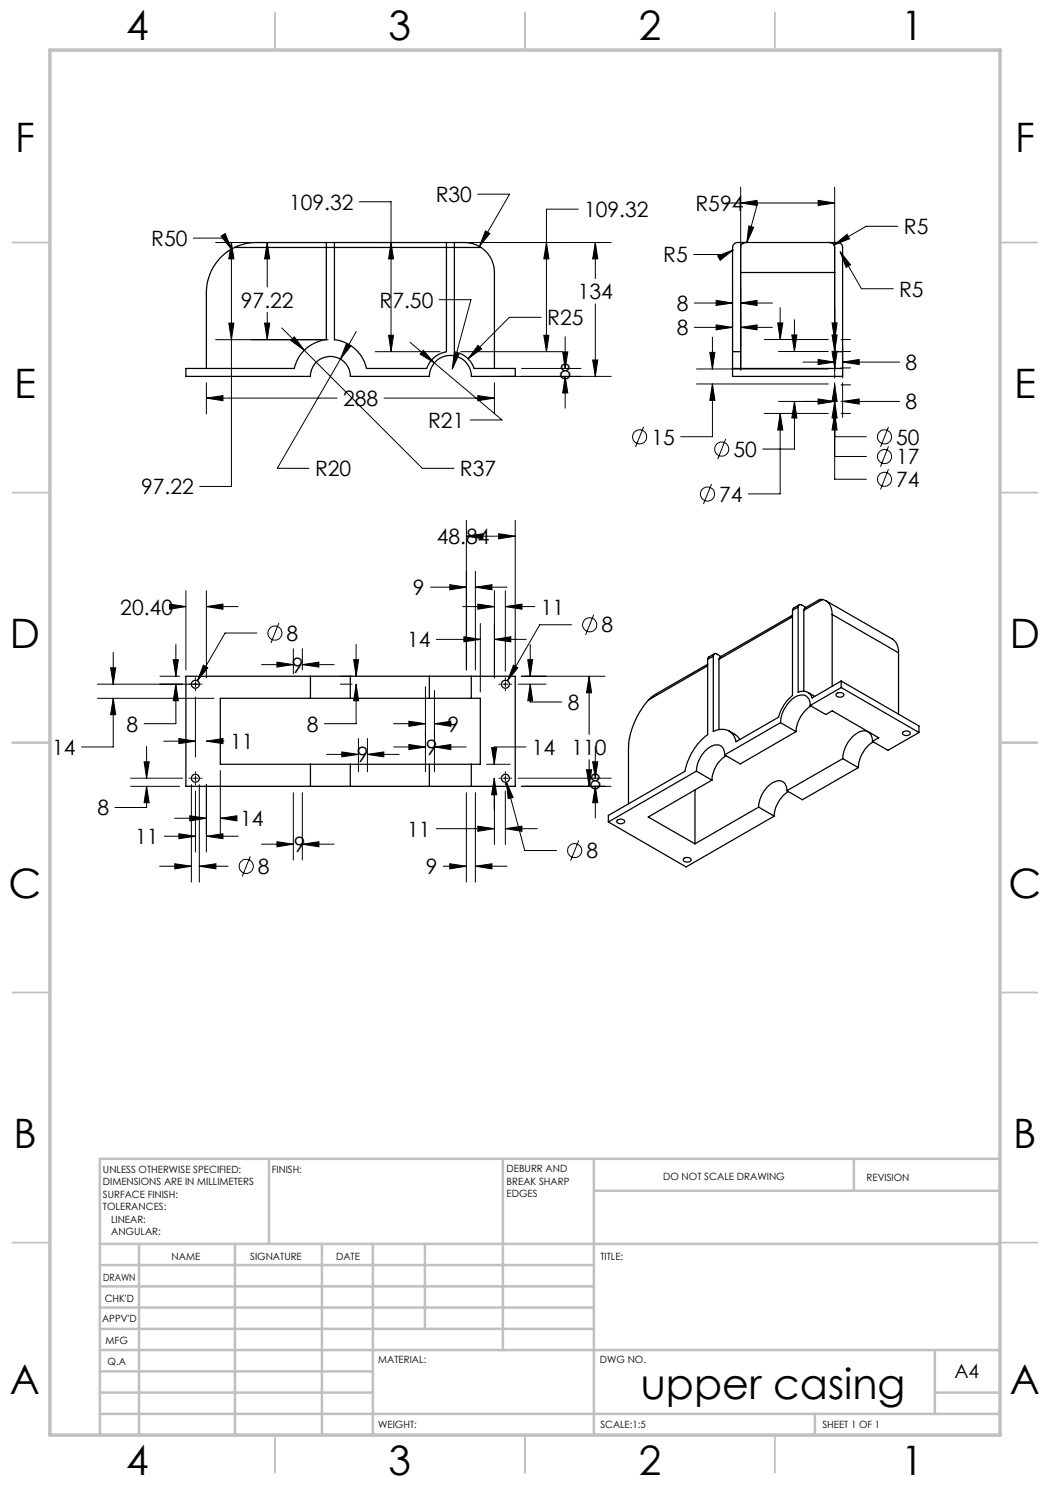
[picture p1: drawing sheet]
<svg xmlns="http://www.w3.org/2000/svg" width="210mm" height="297mm" viewBox="0 0 210 297" stroke-linecap="round" stroke-linejoin="round" font-family="sans-serif">
<g fill="none" stroke="#000" stroke-width=".2">
<path d="M95.6 38.8h6.3l-6 10.5M148.1 37.4v36.6M166.9 37.4v38.2M38.7 47.6h6.3l1.3 2.2M43.1 48.5h22.5M44.2 47.2l.8-.5 1.3 3.1zM46.3 48.5l.5 3.3h-1zM46.3 48.5v48.8h-6.4M53.4 48.5l.5 3.3h-1zM53.4 48.5v8.9M71.9 40.4h6.3v29.9M75 48.5h13"/>
<path d="M78.2 48.5l.5 3.3h-1zM87.8 59.9h6.4l-3.7 13.9M92.1 48.5h30.1M97.1 46.2l.9 .5-2.1 2.6zM109.3 48.5l.5 3.3h-1zM115.6 41.8h-6.3v28.5M119.1 48.5l.5 3.3h-1.1zM119.1 48.5v7.2M143.5 51.2l3.1-1.2-2.6 2.1zM145.2 40.6h21.7M146.5 57.4v16.6M146.6 50l-1.5 .9h-6.4"/>
<path d="M148.1 40.6h.1M148.1 40.6l3.3-.5v1zM149.8 45.2l.9 .3-1.3 3zM151.5 40.6l-2.1 7.9M163.6 40.1l3.3 .5-3.3 .5zM166.8 49l2.6-2.1 .5 .9zM168 50.3l2.1 2.6-.9 .6zM168 50.3l4.3 7.4h6.3M179.6 45.3h-6.4l-6.4 3.7M41.3 79.6l3.3-.5v1zM41.3 76.5v6.3M41.3 79.6h26.1"/>
<path d="M43.1 67.9h22.5M45.8 64.6h1l-.5 3.3zM52.9 64.6h1l-.5 3.3zM53.4 62.4v5.5M56.3 65.6l4.6 4.5M58.1 68.1l.8-.7 2 2.7zM60.9 70.1l23.6 23.6h6.3M68.1 71.8l-12.6 21.9h6.3M69.3 68.7l.9 .5-2.1 2.6zM71.3 66.3l-3.2 5.5M75 70.3h13M76.8 79.6h22.1"/>
<path d="M77.7 67.1h1l-.5 3.2zM82 68.5l4.9 4.1M84.7 70.1l2.2 2.5-2.9-1.8zM86.9 72.6l13.5 11.4h-6.3M90.8 70.5l1 .3-1.3 3zM92.1 70.3h20.4M95.6 79.1l3.3 .5-3.3 .5zM95.6 69.1l.7 .7-2.7 2zM98.9 76.5v6.3M100.2 75.3h22M104.3 73.7h11.9M108.2 63.5h-6.3l-8.3 8.3"/>
<path d="M108.8 67.1h1l-.5 3.2zM112.5 70.4h1.1l-.6 3.3zM113 75.3l.6 3.3h-1.1zM113 67.3v6.4M113 75.3v6.3M118.5 72h1.1l-.5 3.3zM119.1 60.8v14.5M138.9 65.5h7.6M138.9 60.6h7.6M139.3 73.8h26.4M139.3 76.8h26.4M142 70.5h1l-.5 3.3z"/>
<path d="M142.5 76.8l.5 3.3h-1zM142.5 76.8v10.5h-6.4M142.5 67.4v6.4M143.2 65l3.3 .5-3.3 .5zM143.2 60.1l3.3 .5-3.3 .5zM148.1 65.5l3.3-.5v1zM148.1 60.6l3.3-.5v1zM148.1 65.5h6.4M148.1 60.6h6.4M152.9 67.9h12.8M155.5 64.6h1.1l-.6 3.3zM155.7 70.3h10"/>
<path d="M156 61.6v6.3M158.4 67h1l-.5 3.3zM158.9 64v6.3M160.6 72.4h6.3M163.6 79.8l3.3 .5-3.3 .5zM163.6 71.9l3.3 .5-3.3 .5zM166.4 64.6h1l-.5 3.3zM166.4 70.3h1l-.5 3.3zM166.4 67h1l-.5 3.3zM166.9 77l.5 3.3h-1zM166.9 76.5v19.3h6.4M168.2 67.9h1.9"/>
<path d="M168.2 73.6h1.9M168.2 77h1.9M168.2 70.3h1.9M168.5 72.4l3.3-.5v1zM168.5 69.2v6.4M168.5 76.5v7M168.5 72.4h11.4M128.7 85.4l-1.6 4M142.3 96.8l-1.6 4M145.1 87.8l-1.6 4M152.9 82.7h12.8M155.7 80.3h11.2"/>
<path d="M156 82.7l.6 3.3h-1.1zM156 82.7v16.1h-6.3M158.9 80.3l.5 3.3h-1zM158.9 80.3v9.5h-6.4M166.9 82.7l.5 3.3h-1zM166.9 80.3l.5 3.3h-1zM166.9 87.3h6.4M166.9 91.3h6.4M168.2 82.7h1.9M168.2 80.3h11.7M168.5 80.3l3.3-.5v1zM177.7 93.8l-1.6 4.1"/>
<path d="M177.7 89.3l-1.6 4M177.7 85.4l-1.6 4M37.2 118.1v15.9M41.3 118.1v17.5M86.1 117.4h7.2M90 116.9l3.3 .5-3.3 .6zM93.3 107.2h.1M93.3 107.2l3.3-.5v1.1zM93.3 104.1v29.9M93.3 107.2h9.7M95.1 117.4l3.3-.5v1.1zM95.1 114.3v19.7"/>
<path d="M95.1 117.4h6.3M98.9 118.1v17.5M99.7 106.7l3.3 .5-3.3 .6zM101.1 118.1v16.2M103 104.1v29.9M19.5 136.8h20.5M19.5 139.7h23.3M22.1 133.6h1l-.5 3.2zM22.6 139.7l.5 3.2h-1zM22.6 139.7v9.7h-6.3M22.6 130.5v6.3M32 135.3h3.9"/>
<path d="M33.9 120.8l3.3 .5-3.3 .5zM34.6 131.9h1.1l-.5 3.4zM35.2 136.8l.5 3.4h-1.1zM35.2 136.8v7.9h-6.4M35.2 128.9v6.4M35.8 121.3h1.4M39.1 139.4v12M39.1 135.5v.4M39.1 136.3v1.1M39.1 137.9v.2M40.1 136.8h.3M40.7 133l.9 .6-2.1 2.6z"/>
<path d="M41.3 121.3l3.3-.5v1zM41.3 121.3h6.3M51.4 126.6h-6.4l-5.5 9.6M52.3 132.9h6.4M55.4 132.4l3.3 .5-3.3 .5zM55.8 124.6l-1.6 4M58.7 129.7v5.1M60.5 132.9l3.3-.5v1zM60.5 129.7v4.3M60.5 132.9h6.3M68.1 136.8h2.3M68.1 135.3h2.3"/>
<path d="M70.7 131.9h1l-.5 3.4zM71.2 136.8l.5 3.4h-1zM71.2 136.8v7.9h-6.3M71.2 128.9v6.4M85.1 137.3v17.1M86.9 138.1v16.3M87.3 127.9h8.8M92.5 121.3h6.4M92.8 127.3l3.3 .6-3.3 .5zM95.6 120.8l3.3 .5-3.3 .5zM96.1 124.7v13.7M98.9 127.9l3.3-.6v1.1z"/>
<path d="M98.9 127.9h6.3M99.8 136.8h.2M100.6 136.8h1M101.1 121.3l3.3-.5v1zM101.1 135.5v.4M101.1 136.3v1.1M101.1 137.9v.2M101.1 121.3h5.9M102.1 136.8h.3M102.7 133l.9 .6-2.1 2.6zM103.6 136.8h5.6M104.3 135.3h16.7"/>
<path d="M105.6 131.9h.9l-.5 3.4zM106 136.8l.5 3.4h-.9zM106 136.8v3.6h6.4M106 128.9v6.4M114.3 125h-6.4l-6.4 11.2M117.8 135.3l.5 3.3h-1zM117.8 135.3v11.6M118.7 122.9l-1.6 4.1M26.1 155.6h10.4M26.1 157.3h9.8M28.8 152.4h1l-.5 3.2zM29.3 157.3l.5 3.2h-1z"/>
<path d="M29.3 157.3v4.2h-6.3M29.3 149.3v6.3M32.7 148.2h6.4M35.8 147.7l3.3 .5-3.3 .5zM37.8 155.6h.3M38.3 156.9v19.5M38.6 155.6h1M39.1 158.2v12.2M39.1 154.3v.3M39.1 155.1v1.1M39.1 156.7v.2M39.9 156.9v19.5"/>
<path d="M40.1 155.6h.3M41.3 148.2l3.3-.5v1zM41.3 156.9v13.5M41.3 148.2h3.5M44.1 154.1v12.7M58.7 158.5v13.5M60.5 158.5v13.5M65.3 150.9h6.4M68.4 150.4l3.3 .5-3.3 .5zM71.7 147.7v6.7M73.5 150.9l3.3-.5v1zM73.5 147.7v6.7"/>
<path d="M73.5 150.9h6.3M78.7 149.4h6.4M78.7 144.7h6.4M81.8 144.2l3.3 .5-3.3 .6zM81.8 148.9l3.3 .5-3.3 .5zM86.9 144.7l3.3-.5v1.1zM86.9 149.4l3.3-.5v1zM86.9 149.4h6.3M86.9 144.7h1.4M93.3 158.5v17.9M95.1 158.5v17.9M97.3 152.9h4.7"/>
<path d="M98.3 149.5h1l-.5 3.4zM98.8 155.6l.5 3.4h-1zM98.8 155.6v6.4M98.9 156.9v12M99.8 155.6h.2M100.6 155.6h1M101.1 154.3v.3M101.1 155.1v1.1M101.1 156.7v.2M101.1 158.2v10.7M101.3 156.4l1.3 3.1-1 .2zM101.3 156.4l3.7 13.7h6.3"/>
<path d="M102.1 155.6h.3M103.6 155.6h18.6M104.3 157.3h17.9M105.2 149.4h-6.4v3.5M117.3 153.9h1l-.5 3.4zM117.8 151.9v5.4M118.5 152.4h1.1l-.5 3.2zM119.1 157.3l.5 3.2h-1.1zM119.1 149.3v6.3M119.1 157.3v6.3M31.9 173.2h6.4M32.8 167.2h6.3"/>
<path d="M34.9 163.7h6.4M35 172.8l3.3 .4-3.3 .6zM35.8 166.8l3.3 .4-3.3 .5zM38 163.2l3.3 .5-3.3 .5zM39.9 173.2l3.3-.4v1zM39.9 173.2h5.7M41.3 167.2l3.3-.4v.9zM41.3 167.2h6.3M44.1 163.7l3.3-.5v1zM44.1 163.7h2.7M50.1 171.3l-1.7 4M52.3 168.8h6.4"/>
<path d="M55.4 168.3l3.3 .5-3.3 .6zM60.5 168.8l3.3-.5v1.1zM60.5 168.8h6.3M87.3 165.7h11.6M88.7 173.2h4.6M90 172.8l3.3 .4-3.3 .6zM95.1 173.2l3.3-.4v1zM95.1 173.2h6.3M95.6 165.2l3.3 .5-3.3 .6zM101.1 165.7l3.3-.5v1.1zM101.1 165.7h6.3M115.7 168.1l-1.6 4.1"/>
<circle cx="127.9" cy="87.4" r="1.41"/>
<circle cx="141.5" cy="98.8" r="1.41"/>
<circle cx="144.4" cy="89.8" r="1.41"/>
<circle cx="176.9" cy="87.4" r="1.42"/>
<circle cx="176.9" cy="95.9" r="1.41"/>
<circle cx="176.9" cy="91.3" r="1.41"/>
<circle cx="55" cy="126.6" r="1.41"/>
<circle cx="117.9" cy="125" r="1.41"/>
<circle cx="49.2" cy="173.3" r="1.42"/>
<circle cx="114.9" cy="170.1" r="1.41"/>
</g>
<g fill="none" stroke="#c0c0c0" stroke-width=".35">
<path d="M55 2.5v7.5M105 2.5v7.5M155 2.5v7.5M2.5 48.5h7.5M200 48.5h7.5M2.5 98.5h7.5M200 98.5h7.5M2.5 148.5h7.5M200 148.5h7.5M2.5 198.5h7.5M200 198.5h7.5M2.5 248.5h7.5"/>
<path d="M200 248.5h7.5M55 287v7.5M105 287v7.5M155 287v7.5"/>
</g>
<g fill="none" stroke="#c0c0c0" stroke-width=".5">
<path d="M53.8 231.8v17M100.6 231.8v38.2M118.8 231.8v55.2M118.8 238.2h81.2M170.8 231.8v6.4M200 231.8h-180v55.2M20 248.8h180M20 257.3h98.8M20 253h98.8M27.8 248.8v38.2M47 248.8v38.2M64.4 248.8v38.2"/>
<path d="M74.6 248.8v38.2M85 248.8v17M20 265.8h98.8M20 261.5h98.8M20 278.5h54.6M20 274.3h54.6M20 270h180M187 278.5h13M187 270v12.8M20 282.8h180M163 282.8v4.2"/>
</g>
<path d="M10 10h190v277h-190z" fill="none" stroke="#c0c0c0" stroke-width=".7"/>
<path d="M41.3 79.6l3.3-.5v1zM95.6 79.1l3.3 .5-3.3 .5zM118.5 72h1.1l-.5 3.3zM119.1 48.5l.5 3.3h-1.1zM58.1 68.1l2.8 2-2-2.7zM95.6 69.1l-2 2.7 2.7-2zM90.8 70.5l-.3 3.3 1.3-3zM52.9 64.6h1l-.5 3.3zM53.4 48.5l.5 3.3h-1zM46.3 48.5l.5 3.3h-1zM45.8 64.6h1l-.5 3.3zM77.7 67.1h1l-.5 3.2zM78.2 48.5l.5 3.3h-1zM109.3 48.5l.5 3.3h-1zM108.8 67.1h1l-.5 3.2zM97.1 46.2l-1.2 3.1 2.1-2.6zM44.2 47.2l2.1 2.6-1.3-3.1zM113 75.3l.6 3.3h-1.1zM112.5 70.4h1.1l-.6 3.3zM69.3 68.7l-1.2 3.1 2.1-2.6zM84.7 70.1l-.7 .7 2.9 1.8zM163.6 40.1l3.3 .5-3.3 .5zM148.1 40.6l3.3-.5v1zM148.1 65.5l3.3-.5v1zM143.2 65l3.3 .5-3.3 .5zM142 70.5h1l-.5 3.3zM142.5 76.8l.5 3.3h-1zM166.4 64.6h1l-.5 3.3zM166.9 82.7l.5 3.3h-1zM166.4 70.3h1l-.5 3.3zM166.9 77l.5 3.3h-1zM166.4 67h1l-.5 3.3zM166.9 80.3l.5 3.3h-1zM163.6 79.8l3.3 .5-3.3 .5zM168.5 80.3l3.3-.5v1zM148.1 60.6l3.3-.5v1zM143.2 60.1l3.3 .5-3.3 .5zM143.5 51.2l.5 .9 2.6-2.1zM155.5 64.6h1.1l-.6 3.3zM156 82.7l.6 3.3h-1.1zM158.4 67h1l-.5 3.3zM158.9 80.3l.5 3.3h-1zM163.6 71.9l3.3 .5-3.3 .5zM168.5 72.4l3.3-.5v1zM166.8 49l3.1-1.2-.5-.9zM168 50.3l1.2 3.2 .9-.6zM149.8 45.2l-.4 3.3 1.3-3zM44.1 163.7l3.3-.5v1zM38 163.2l3.3 .5-3.3 .5zM98.3 149.5h1l-.5 3.4zM98.8 155.6l.5 3.4h-1zM98.9 127.9l3.3-.6v1.1zM92.8 127.3l3.3 .6-3.3 .5zM22.6 139.7l.5 3.2h-1zM22.1 133.6h1l-.5 3.2zM41.3 121.3l3.3-.5v1zM33.9 120.8l3.3 .5-3.3 .5zM55.4 168.3l3.3 .5-3.3 .6zM60.5 168.8l3.3-.5v1.1zM68.4 150.4l3.3 .5-3.3 .5zM73.5 150.9l3.3-.5v1zM55.4 132.4l3.3 .5-3.3 .5zM60.5 132.9l3.3-.5v1zM81.8 144.2l3.3 .5-3.3 .6zM86.9 144.7l3.3-.5v1.1zM71.2 136.8l.5 3.4h-1zM70.7 131.9h1l-.5 3.4zM86.9 149.4l3.3-.5v1zM81.8 148.9l3.3 .5-3.3 .5zM90 172.8l3.3 .4-3.3 .6zM95.1 173.2l3.3-.4v1zM117.3 153.9h1l-.5 3.4zM117.8 135.3l.5 3.3h-1zM90 116.9l3.3 .5-3.3 .6zM95.1 117.4l3.3-.5v1.1zM99.7 106.7l3.3 .5-3.3 .6zM93.3 107.2l3.3-.5v1.1zM102.7 133l-1.2 3.2 2.1-2.6zM101.3 156.4l.3 3.3 1-.2zM35 172.8l3.3 .4-3.3 .6zM39.9 173.2l3.3-.4v1zM40.7 133l-1.2 3.2 2.1-2.6zM35.8 166.8l3.3 .4-3.3 .5zM41.3 167.2l3.3-.4v.9zM28.8 152.4h1l-.5 3.2zM29.3 157.3l.5 3.2h-1zM35.8 147.7l3.3 .5-3.3 .5zM41.3 148.2l3.3-.5v1zM35.2 136.8l.5 3.4h-1.1zM34.6 131.9h1.1l-.5 3.4zM101.1 121.3l3.3-.5v1zM95.6 120.8l3.3 .5-3.3 .5zM101.1 165.7l3.3-.5v1.1zM95.6 165.2l3.3 .5-3.3 .6zM118.5 152.4h1.1l-.5 3.2zM119.1 157.3l.5 3.2h-1.1zM106 136.8l.5 3.4h-.9zM105.6 131.9h.9l-.5 3.4z" fill="#000"/>
<g fill="none" stroke="#000" stroke-width=".25">
<path d="M46.9 49.5a10 10 0 0 0-5.6 9v15.2M46.9 49.5l2.5-.8 1.9-.2h41.6a6.1 6.1 0 0 1 3.3 1M46.9 49.5h49.3M65.3 48.5v19.4a7.4 7.4 0 0 0-6.5 5.8h-21.6v1.6h24.9a4 4 0 0 1 4-4 4 4 0 0 1 4 4h15.8a4.2 4.2 0 0 1 4.2-4.2 4.2 4.2 0 0 1 4.2 4.2h8.7v-1.6h-8.2a5.1 5.1 0 0 0-3.9-3.4v-21.8M66.9 48.5v19.4a7.4 7.4 0 0 1 6.4 5.8h12a5.1 5.1 0 0 1 4-3.4v-21.8M96.2 49.5a5.9 5.9 0 0 1 2.7 5v19.2M148.1 54.5h18.8M148.1 54.5v19.2M149.1 48.5a1.03 1.03 0 0 0-1 1.3v4.7M165.9 48.5a1.24 1.24 0 0 1 1 1.7v4.3M166.9 54.5v19.2M146.5 70.3v3.4"/>
<path d="M146.5 70.3v-20.8a1.02 1.02 0 0 1 1-1h20a.96 .96 0 0 1 1 1v20.8M146.5 73.7v1.6h22v-1.6M146.5 73.7h22M146.5 70.3h1.6M166.9 70.3h1.6M168.5 70.3v3.4M164.5 119.9a2.72 2.72 0 0 1 1.9 3M164.5 119.9l-.8 .1-2.7 1.6-.2 .5M164.5 119.9l-3.7 2.2M62.1 135.3h8M62.1 139.7h8M62.1 135.3h-24.9v22h24.9"/>
<path d="M62.1 139.7h-18v13.2h18M62.1 135.3v4.4M70.1 139.7h15.8M70.1 135.3h15.8M70.1 135.3v4.4M85.9 135.3h8.4M85.9 139.7h8.4M85.9 135.3v4.4M94.3 135.3h8.7v22h-8.7M94.3 135.3v4.4M94.3 139.7h1.8v13.2h-1.8M131.3 138.8l-1.6 1.2"/>
<path d="M141.5 131.9v15a12 12 0 0 0-4.5 7.4l-15.3 8.8v1.3M141.5 132.9l-10.2 5.8M141.5 133.2l-11.8 6.8M142.7 131.2a.44 .44 0 0 1 .2-.4 .44 .44 0 0 1 .5 0l.8 .5M142.7 131.2l-1.2 .7M142.9 130.8l-1.3 .7-.1 .4M143.8 131.9v14M158.5 122.1v17a8 8 0 0 0-2.8 4.3l-8.5 4.9a2.94 2.94 0 0 0-4.5-2v-15.1M158.5 123l-14.5 8.4-.2 .5M158.5 123.4l-14.7 8.5M159.6 121.4v17.1a1.94 1.94 0 0 1 2.8 1.1l5.8-3.4M159.6 121.4a.44 .44 0 0 1 .2-.4 .44 .44 0 0 1 .5 0l.9 .5"/>
<path d="M159.6 121.4l-1.1 .7M159.8 121l-1.1 .6-.2 .5M160.8 122.1v16.2M161.6 138.5l1.3 .8M165.2 120.2l13.3 7.6a2.99 2.99 0 0 1 1.2 2.8M166.4 122.9v14.4M166.4 122.9l13.3 7.7M167.3 138.7a.95 .95 0 0 1 1.5 .3 .92 .92 0 0 1-1.6 0zM168.2 137.5l15.6 9M168.2 137.5l-6.2 3.6M168.2 136.2v1.3M168.2 136.2l15.6 9v1.3"/>
<path d="M179.7 130.6v12.2M62.1 152.9h8M62.1 157.3h8M62.1 152.9v4.4M70.1 157.3h15.8M70.1 152.9h15.8M70.1 152.9v4.4M85.9 152.9h8.4M85.9 157.3h8.4M85.9 152.9v4.4M94.3 152.9v4.4M129.7 140a16 16 0 0 0-4 9.7v11.1"/>
<path d="M139 158v10.8M139.3 154.2l-17.6 10.2M139.3 154.2l3.1 1.8M142.4 156l-12.8 7.4 9.4 5.4M144.9 151a1.68 1.68 0 0 0-.7-1.8 1.68 1.68 0 0 0-1.9 .1 6.1 6.1 0 0 0-3 4.9M145.2 151.1a6.2 6.2 0 0 0-2.8 4.9M145.8 146.2l1.7 1 .5 .7M156.1 144.5l-11.2 6.5M156.1 144.5l3.1 1.8M157.4 158.1a1.69 1.69 0 0 0-.8-1.7 1.69 1.69 0 0 0-1.9 .1 6.1 6.1 0 0 0-3 4.9M157.7 158.3a6.2 6.2 0 0 0-2.9 4.9M159.2 146.3l-11.1 6.5-3.2-1.8"/>
<path d="M162 141.1a1.8 1.8 0 0 0-.8-1.9 1.8 1.8 0 0 0-2.1 .2 6.7 6.7 0 0 0-3 5.1M162 141.1l3.2 1.8 1.2-.7 9.4 5.4-1.3 .7M162.2 141.2a6.7 6.7 0 0 0-3 5.1M168.6 151.7l3.1 1.8M168.6 151.7l-11.2 6.4M171.7 153.5l-11.2 6.4-3.1-1.8M174.5 148.3a1.81 1.81 0 0 0-.9-1.9 1.81 1.81 0 0 0-2.1 .2 6.4 6.4 0 0 0-2.9 5.1M174.6 148.4a6.7 6.7 0 0 0-2.9 5.1M180.6 146.4a.84 .84 0 0 1 1.4 .4 .98 .98 0 0 1-1.5-.2zM183.8 146.5l-6.2 3.6-3.1-1.8M123.4 164a1 1 0 0 1 1.6 .3 .95 .95 0 0 1-1.7 0zM136.7 171.7a1 1 0 0 1 1.6 .3 .95 .95 0 0 1-1.7 0z"/>
<path d="M151.7 161.4l-12.7 7.4M151.7 161.4l3.1 1.8M154.8 163.2l-17.6 10.2-15.5-9"/>
<circle cx="39.1" cy="136.9" r=".8"/>
<circle cx="101.1" cy="136.9" r=".8"/>
<circle cx="39.1" cy="155.7" r=".8"/>
<circle cx="101.1" cy="155.7" r=".8"/>
</g>
<text font-size="8.5" x="128.2" y="279.7">upper casing</text>
<g font-size="8.1">
<text x="25.2" y="8">4</text>
<text x="77.7" y="8">3</text>
<text x="127.7" y="8">2</text>
<text x="180.2" y="8">1</text>
<text x="3" y="30.4">F</text>
<text x="203" y="30.4">F</text>
<text x="2.8" y="79.6">E</text>
<text x="202.8" y="79.6">E</text>
<text x="2" y="129.6">D</text>
<text x="202" y="129.6">D</text>
<text x="1.7" y="179.6">C</text>
<text x="201.7" y="179.6">C</text>
<text x="2.7" y="229.6">B</text>
<text x="202.7" y="229.6">B</text>
<text x="2" y="278.9">A</text>
<text x="202" y="278.9">A</text>
<text x="25.2" y="295">4</text>
<text x="77.7" y="295">3</text>
<text x="127.7" y="295">2</text>
<text x="180.2" y="295">1</text>
</g>
<g font-size="4.2">
<text x="57.8" y="41.9">109.32</text>
<text x="87.1" y="40.4">R30</text>
<text x="116.8" y="43.4">109.32</text>
<text x="139.1" y="42.2">R594</text>
<text x="180.8" y="46.9">R5</text>
<text x="30.2" y="49.2">R50</text>
<text x="132.7" y="52.5">R5</text>
<text x="115.5" y="59.8">134</text>
<text x="179.8" y="59.3">R5</text>
<text x="48.2" y="61.5">97.22</text>
<text x="75.9" y="61.5">R7.50</text>
<text x="109.4" y="65.1">R25</text>
<text x="135.4" y="62.2">8</text>
<text x="135.4" y="67">8</text>
<text x="111.9" y="75.7">8</text>
<text x="181.1" y="74">8</text>
<text x="68.6" y="81.2">288</text>
<text x="181.1" y="81.9">8</text>
<text x="85.6" y="85.6">R21</text>
<text x="130.3" y="88.9">15</text>
<text x="179.3" y="88.9">50</text>
<text x="63" y="95.2">R20</text>
<text x="92" y="95.2">R37</text>
<text x="146.7" y="91.4">50</text>
<text x="179.3" y="92.8">17</text>
<text x="28.2" y="98.9">97.22</text>
<text x="143.8" y="100.3">74</text>
<text x="179.3" y="97.4">74</text>
<text x="87.3" y="108.8">48.84</text>
<text x="82.6" y="119">9</text>
<text x="24.1" y="122.9">20.40</text>
<text x="108.2" y="122.9">11</text>
<text x="57.3" y="128.2">8</text>
<text x="81.4" y="129.5">14</text>
<text x="120.3" y="126.5">8</text>
<text x="58.4" y="134.5">9</text>
<text x="113.6" y="142">8</text>
<text x="25.3" y="146.3">8</text>
<text x="46" y="149.8">11</text>
<text x="61.4" y="146.3">8</text>
<text x="89.5" y="146.3">9</text>
<text x="10.4" y="151">14</text>
<text x="71.4" y="152.5">9</text>
<text x="85.1" y="151">9</text>
<text x="106.4" y="151">14</text>
<text x="114.3" y="151">110</text>
<text x="117.9" y="157.9">8</text>
<text x="19.5" y="163.1">8</text>
<text x="48" y="165.2">14</text>
<text x="81.4" y="167.3">11</text>
<text x="27" y="168.8">11</text>
<text x="58.8" y="170.4">9</text>
<text x="117.3" y="171.7">8</text>
<text x="51.6" y="174.8">8</text>
<text x="85.1" y="174.8">9</text>
</g>
<text font-size="3.9" x="190.9" y="275.5">A4</text>
<g font-size="2">
<text x="20.6" y="234.6">UNLESS OTHERWISE SPECIFIED:</text>
<text x="20.6" y="237.1">DIMENSIONS ARE IN MILLIMETERS</text>
<text x="20.6" y="239.6">SURFACE FINISH:</text>
<text x="54.4" y="234.6">FINISH:</text>
<text x="101.3" y="234.5">DEBURR AND</text>
<text x="101.3" y="237">BREAK SHARP</text>
<text x="101.3" y="239.5">EDGES</text>
<text x="132.6" y="236">DO NOT SCALE DRAWING</text>
<text x="173.3" y="236.2">REVISION</text>
<text x="20.6" y="242.1">TOLERANCES:</text>
<text x="22.2" y="244.6">LINEAR:</text>
<text x="22.2" y="247.1">ANGULAR:</text>
<text x="34.3" y="252">NAME</text>
<text x="50" y="251.9">SIGNATURE</text>
<text x="67.2" y="251.9">DATE</text>
<text x="120.1" y="251.9">TITLE:</text>
<text x="20.6" y="256.1">DRAWN</text>
<text x="20.9" y="260.3">CHK'D</text>
<text x="20.4" y="264.4">APPV'D</text>
<text x="21.1" y="268.8">MFG</text>
<text x="21.5" y="273">Q.A</text>
<text x="75.6" y="272.5">MATERIAL:</text>
<text x="120" y="272.5">DWG NO.</text>
<text x="75.6" y="285.5">WEIGHT:</text>
<text x="120.1" y="285.6">SCALE:1:5</text>
<text x="164.5" y="285.6">SHEET 1 OF 1</text>
</g>
</svg>
